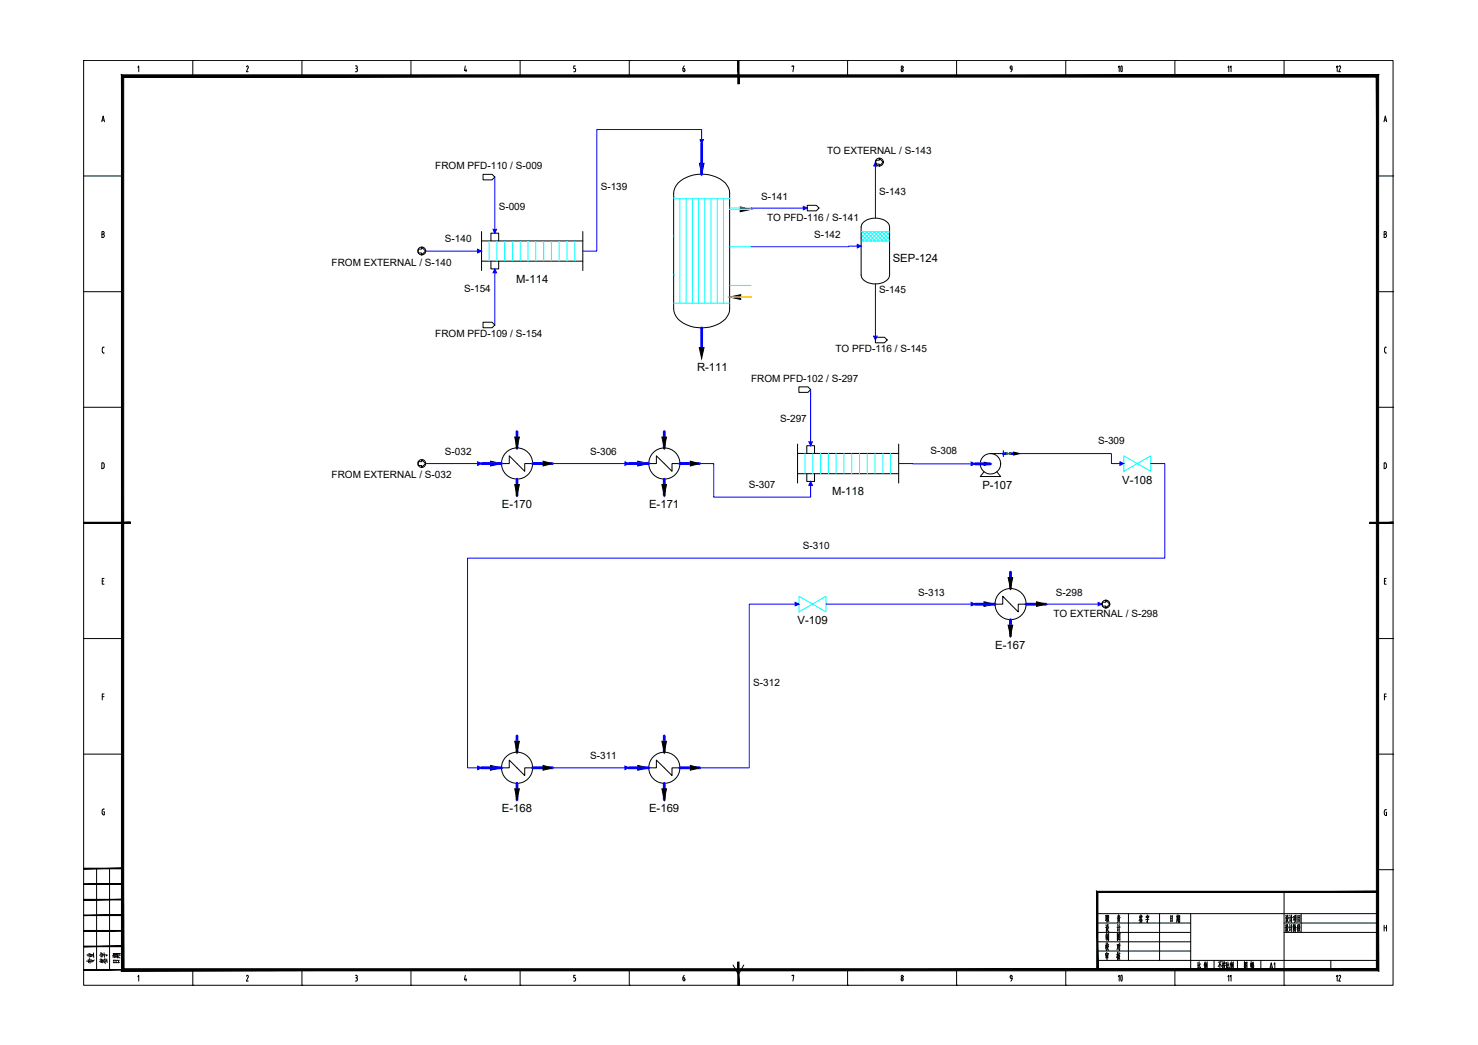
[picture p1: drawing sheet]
<svg xmlns="http://www.w3.org/2000/svg" width="420mm" height="297mm" viewBox="0 0 420 297" stroke-linecap="round" stroke-linejoin="round" font-family="sans-serif">
<g fill="none" stroke="#000" stroke-width=".28">
<path d="M23.8 17.2h372.2v262.9h-372.2zM39.2 19.1l.2-.4v1.7M54.8 17.2h.1M54.8 17.2v4.4M70.3 18.7l.3 .2v.4M70.3 18.7l-.2 .3M70.5 19.3l-.5 1.1h.6M85.8 17.2h.1M85.8 17.2v4.4M101 18.7h.3M101.2 19.5h.1M101.3 18.7l.3 .4-.3 .4 .3 .6-.3 .3"/>
<path d="M116.8 17.2h.1M116.8 17.2v4.4M132.3 18.7l-.3 1.4h.7M132.5 19.7v.7M147.9 17.2h.1M147.9 17.2v4.4M163.4 19.5l.2 .3M163.6 18.7h-.5v.8h.3M163.6 19.8v.3M178.9 17.2h.1M178.9 17.2v4.4M194.1 19.5l.2 .8h.3l.1-.3"/>
<path d="M194.1 19.5l.5 .1 .1 .5M194.5 18.7l-.3 .8M209.9 17.2h.1M225.2 19v-.3h.5l-.3 1.7M240.9 17.2h.1M240.9 17.2v4.4M256.7 19.8v.3M256.7 19.8l-.1-.3a.42 .42 0 0 0-.4 .4 .42 .42 0 0 0 .4 .4l.1-.3M271.9 17.2h.1M271.9 17.2v4.4M287.4 19.7h.3M287.7 19.1v.5"/>
<path d="M287.7 19.6l-.4 .8M287.7 19.1l-.1-.3a.43 .43 0 0 0-.4 .3 .43 .43 0 0 0 .3 .5M303 17.2h.1M303 17.2v4.4M334 17.2h.1M334 17.2v4.4M365 17.2h.1M365 17.2v4.4M28.9 34.6l.4-1.6 .4 1.6M29 34.1h.6M101 20.4h.3M163.1 20.4h.3"/>
<path d="M163.6 20l-.2 .4M393.4 34.6l.4-1.6 .4 1.6M393.6 34.1h.5M23.8 50h11.1M391.6 50h4.4M396 50h.1M29 66.6l.6 .2v.4l-.3 .3M29.3 66.5l.3-.1v-.4l-.6-.2v1.7h.3M393.5 66.6h.3M393.8 65.8h-.3v1.7h.3M393.8 66.6l.4 .4-.4 .5M393.8 65.8l.3 .4-.3 .3"/>
<path d="M23.8 82.9h11.1M29.1 99.1v.8M29.1 99.9l.1 .4 .4 .1M29.4 98.7h.2M29.4 98.7l-.3 .4M391.6 82.9h4.4M393.6 99.1v.8M393.6 99.9l.3 .4M393.9 98.7h.2M393.9 98.7l-.3 .4M396 82.9h.1M23.8 115.8h11.1"/>
<path d="M391.6 115.8h4.4M393.9 100.4h.2M396 115.8h.1M29.2 131.6h-.3v1.6h.3M29.3 131.6l.3 .5v.8l-.3 .3M393.5 131.6h.4l.2 .5v.8l-.6 .3zM396 148.6h.1M29.1 165.2h.3M29.6 164.4h-.5v1.7h.5M393.6 165.2h.3M394.1 164.4h-.5v1.7h.5M23.8 181.5h11.1"/>
<path d="M29.1 198h.5M29.6 197.3h-.5v1.7M391.6 181.5h4.4M393.6 198h.5M394.1 197.3h-.5v1.7M396 181.5h.1M23.8 214.4h11.1M391.6 214.4h4.4M396 214.4h.1M29 230.4v.8M29.5 230.7h.2v.9l-.5-.1-.1-.4M29.7 230h-.5l-.1 .4"/>
<path d="M393.5 230.6v.7M393.6 231.3l.3 .5M394 230.9h.2v.9h-.3M394.2 230.2h-.5l-.1 .4M27.5 246.9v28.8M31.1 246.9v28.8M311.9 259.7h79.7M320.8 259.7v13.3M329.6 259.7v13.3M338.5 259.7v16M365 253.5v26.6M369.9 259.7v5.3"/>
<path d="M391.6 247.2h4.4M396 247.2h.1M39.2 277.6l.2-.4v1.7M54.8 275.7v4.4M70.3 277.2l.3 .2v.4M70.3 277.2l-.2 .3M70.5 277.8l-.5 1.1h.6M85.8 275.7v4.4M101 277.2h.3M101 278.9h.3M101.2 277.9h.1M101.3 277.2l.2 .2v.4l-.2 .1 .3 .6"/>
<path d="M101.6 278.5l-.3 .3M116.8 275.7v4.4M132.3 277.2l-.3 1.3h.7M132.5 278.2v.7M147.9 275.7v4.4M163.1 278.9h.3M163.4 277.9l.2 .4M163.6 277.2h-.5v.7h.3M163.6 278.3v.2M163.6 278.5l-.2 .3M178.9 275.7v4.4M194.1 277.9l.5 .1 .1 .5"/>
<path d="M194.1 277.9v.6M194.2 278.5l.2 .3 .3-.3M194.5 277.2l-.3 .8M208.4 274.3l1.5 2.7 1.5-2.7M225.2 277.4v-.2h.5l-.3 1.7M240.9 275.7v4.4M256.2 278.5l.3 .3 .2-.3M256.7 278.3v.2M256.7 278.3l-.2-.4-.3 .6M271.9 275.7v4.4M287.2 277.8l.3 .3M287.4 278.2h.3"/>
<path d="M287.7 277.6v.5M287.7 278.1l-.4 .8M287.7 277.6l-.2-.4-.3 .6M303 275.7v4.4M311.9 273h79.7M311.9 262.4h26.6M311.9 265h26.6M311.9 267.7h26.6M311.9 270.3h26.6M324.1 261.6v.3M324.2 260l-.3 .9M324.2 260.5v.3"/>
<path d="M324.3 261.6v.3M324.3 260.8l.5 .8M324.3 260.7l-.5 1M324.3 260.4l-.3 .1M324.4 261.3l-.3 .1M324.5 260.1l-.1 .6M324.5 260.5l.1 .3M324.5 261.5l-.1 .6M324.7 262.1l-.7 .1M324.8 260.4l-.4 .1M325.9 260.5l.7-.1-.1 .4M325.9 260.4l-.1 .4"/>
<path d="M326.1 260l.1 .4M326.2 261v1.2l-.2-.3M326.4 260.8h-.5M326.4 260.7l-.2 .4M326.6 261.3l-.9 .1M332.8 260.3v1.7M333.1 261l-.3 .1M333.2 261.7l-.4 .1M333.3 260.4l-.5 .1M333.3 260.3l-.1 1.6M334 275.7v4.4M334.6 260.1v1.3"/>
<path d="M334.6 261.6l-.2 .6M334.8 261.6l.1 .3M334.8 260.8h-.2M334.8 261.1h-.2M334.9 260l-.1 1.4M335 260.4l-.5 .1M335 261.4l-.5 .1M335.1 261.3l-.1 .9M335.1 260.3v1.1M335.3 260.8h-.2M335.3 261.2l-.2 .1M335.4 260.2v2l-.2-.2"/>
<path d="M335.4 260.3h-.3M340.6 273.5v1.7M340.8 274.9l-.3 .5M340.8 274.3l-.2 .1M340.9 273.4v1.8l.2 .2h.2v-.5M341.2 274l-.3 .6M342.5 273.8v1.7M342.6 273.4l-.3 1M342.6 274.4l.1 .3M342.7 273.8l-.2 .8M342.8 274.1l-.1 .1M342.9 274.1l-.3 1.2"/>
<path d="M342.9 273.7l-.3 .1M343 273.9v1M343.2 273.4v2l-.2-.2M345.1 273v2.7M346.8 273.9v1.5M346.9 273.4l-.6 1.4M346.9 274.1l.3 .6M347.2 273.4l-.8 .1M347.6 273.3v2.1l-.1-.2M347.7 274.3l-.3 .3M347.8 273.9l-.4 .1M347.8 273.7v.4"/>
<path d="M348 273.9l-.1 .9 .4 .6M348 273.3l.1 .4M348.2 274.5l-.4 1M348.3 273.8h-.5M348.3 273.7l-.1 .3M348.4 274.4l-.6 .1M348.7 273.5v1.7M349 274.2l-.3 .2M349.1 273.4v1.8l.1 .2h.2v-.5M349.4 274l-.3 .6M349.9 273.8v1.7M350 273.4l-.3 1"/>
<path d="M350.1 274.4l.1 .3M350.2 273.7l-.2 .9M350.3 274.1l-.2 .1M350.3 274.1l-.3 1.2M350.4 273.7l-.4 .1M350.4 273.9v1M350.6 273.4v2l-.2-.2M351.8 273v2.7M353.8 275.4v-2v2M353.8 275.3h.7M354 274.1l.4 .5M354 274.9l.2 .3"/>
<path d="M354.1 274.6l.1 .2M354.1 273.7l-.2 .6M354.3 273.9l-.2 .1M354.3 273.8l-.5 .9M354.5 273.4v2M354.5 273.5l-.7 .1M355.5 273.8v.9M355.7 273.3v2.2M355.8 273.9l-.3 .1M355.8 273.9v.8l-.1-.1M355.9 274.4v1.1M356 273.8v.6"/>
<path d="M356.1 274.5v.9M356.3 273.8l-.3 .1M356.3 273.8v.4M356.3 274.2l-.3 .1M356.3 273.5l-.4 .1M356.3 274.9l-.3 .1M356.3 275.3l-.4 .1M356.4 274.5l-.5 .1M356.4 274.4l-.1 1M365 262.4h26.6M365 265h26.6M365.4 262.9l.2 .3"/>
<path d="M365.5 260.2l.2 .3M365.5 263.6h-.2M365.5 263.5v1M365.6 260.9h-.2M365.6 260.8v1M365.7 264.2l-.3 .5M365.7 261.5l-.2 .5M365.8 262.8l-.1 1M365.8 264l.5 .8M365.8 261.3l.5 .9M365.9 260.5l-.2 .6M365.9 260.1v.5"/>
<path d="M366 262.8l.1 .8h.2M366 262.9h-.2M366.1 260.1v.7l.2 .1M366.1 260.2l-.2 .1M366.1 263.8h-.4M366.1 263.7l-.5 1.2M366.1 261.1h-.3M366.2 261l-.5 1.2M366.5 263.6l.2-.1-.1 1.1M366.6 262.8l.1 .4M366.6 260.1l.2 .4M366.7 260.8l-.2 .1"/>
<path d="M366.7 260.8v1.1M366.8 264.1l-.2 .5M366.8 261.5l-.1 .4M367.1 262.7v2.2M367.1 260.1v2.1M367.4 263.5l-.6 .1M367.4 260.8l-.5 .1M367.7 262.8v2M367.8 262.8v1.4l-.1-.2M367.8 260.5v.9M367.8 262.9l-.1 .1M367.9 260.5l-.2 .1"/>
<path d="M368 263.6l-.2 1.3M368 261.3l-.4 .3M368.1 260.6v1M368.1 262.9l.3 .8h.1M368.2 262.7l-.3 1M368.2 260.8l-.3 1.4M368.2 260.2v.5M368.2 261.6l.3 .5M368.2 263.5v1.4M368.5 260.6l-.4 .1M368.5 260.5v1.1M368.5 260.1l-.5 .2"/>
<path d="M368.9 262.9v1.8M369 260.2v1.9M369 263.6l-.1 .1M369 263.3l-.1 .1M369.1 264l-.4 .2M369.1 262.8l-.2 .3M369.2 264l.4 .7M369.2 263.8l.3-.1-.5 1.1M369.3 262.8l-.1 .9M369.4 262.8v.7h.2M369.4 261.2l-.4 .1M369.4 260.8h-.4"/>
<path d="M369.4 262.9l-.1 .1M369.5 261.7l-.5 .1M369.6 260.3l-.6 .1M369.6 260.2l-.1 1.9M378.3 273v2.7M393.5 263v1.7M393.5 263.7h.7M394.2 263v1.7M54.8 280.1h.1M85.8 280.1h.1M116.8 280.1h.1M147.9 280.1h.1"/>
<path d="M178.9 280.1h.1M209.9 280.1h.1M240.9 280.1h.1M271.9 280.1h.1M303 280.1h.1M334 280.1h.1M365 280.1h.1"/>
<circle cx="256.4" cy="19.1" r=".32"/>
<circle cx="256.4" cy="277.6" r=".32"/>
</g>
<g fill="#000" stroke="#000" stroke-width=".28">
<path d="M209.7 17.2l.4 6.6v-6.6zM209.7 17.2l.4 6.6h-.4z"/>
<path d="M34.5 21.3l.7 254.1v-253.5zM34.5 21.3l.7 254.1-.7 .6zM34.5 276l356.8-.6h-356.1zM34.5 276l356.8-.6 .6 .6zM391.3 21.9v253.5l.6 .6zM391.3 21.9l.6-.6v254.7zM35.2 21.9h356.1l.6-.6zM34.5 21.3h357.4l-356.7 .6z"/>
<path d="M23.8 148.4v.4l13.3-.4zM23.8 148.8l13.3-.4v.4z"/>
<path d="M389.4 148.8h6.6v-.4zM389.4 148.4h6.6l-6.6 .4z"/>
<path d="M23.8 255.8h11.1v-.2zM23.8 255.6h11.1l-11.1 .2z"/>
<path d="M23.8 251.4h11.1v-.2zM23.8 251.2h11.1l-11.1 .2z"/>
<path d="M23.8 247h11.1v-.2zM23.8 246.8h11.1l-11.1 .2z"/>
<path d="M312.1 253.7h79.5v-.3zM311.8 253.4h79.8l-79.5 .3zM311.8 253.4l.3 22.3v-22zM311.8 253.4l.3 22.3h-.3z"/>
<path d="M23.8 275.7h11.1v-.1zM23.8 275.6h11.1l-11.1 .1z"/>
<path d="M23.8 269.1h11.1v-.2zM23.8 268.9h11.1l-11.1 .2z"/>
<path d="M23.8 264.7h11.1v-.2zM23.8 264.5h11.1l-11.1 .2z"/>
<path d="M23.8 260.3h11.1v-.2zM23.8 260.1h11.1l-11.1 .2z"/>
<path d="M209.7 273.5v6.6h.4zM209.7 273.5h.4v6.6z"/>
</g>
<g fill="none" stroke="#00f" stroke-width=".8">
<path d="M199.5 40.8v8.7M199.5 93.2v5.6M136.9 131.8h5.7M147 122.7v4.7M147 136.2v4.6M151.4 131.8h5.6M178.8 131.8h5.6M188.8 122.7v4.7M188.8 136.2v4.6M193.2 131.8h5.7M277.2 131.9h4.3M285.2 128.9h.9"/>
<path d="M287.1 128.9h1M277.2 171.7h5.6M287.3 162.6v4.7M287.3 176.1v4.7M291.7 171.7h5.6M136.9 218.3h5.7M147 209.2v4.6M151.4 218.3h5.6M178.8 218.3h5.6M188.8 209.2v4.6M193.2 218.3h5.7M147 222.7v4.6"/>
<path d="M188.8 222.7v4.6"/>
</g>
<g fill="#000" stroke="#000" stroke-width=".28">
<path d="M198.8 46.4h1.3l-.6 3.1zM210.4 58.8l3.1 .7-3.1 .7zM207.4 84.4l3.2-.6v1.3zM198.8 98.8h1.3l-.6 3.1zM139.4 131.1l3.2 .7-3.2 .6zM146.3 124.2h1.3l-.6 3.2zM154.4 131.1l2.6 .7-2.6 .6zM181.3 131.1l3.1 .7-3.1 .6zM188.2 124.2h1.3l-.7 3.2zM196.2 131.1l2.7 .7-2.7 .6zM279.8 131.4l1.7 .5-1.7 .4zM288.1 128.5l1.8 .4-1.8 .5z"/>
<path d="M146.3 137.7h1.3l-.6 3.1zM188.2 137.7h1.3l-.7 3.1zM279.7 171.1l3.1 .6-3.1 .7zM286.6 164.2h1.3l-.6 3.1zM294.7 171.1l2.6 .6-2.6 .7zM286.6 177.7h1.3l-.6 3.1zM139.4 217.6l3.2 .7-3.2 .6zM146.3 210.7h1.3l-.6 3.1zM154.4 217.6l2.6 .7-2.6 .6zM181.3 217.6l3.1 .7-3.1 .6zM188.2 210.7h1.3l-.7 3.1zM196.2 217.6l2.7 .7-2.7 .6z"/>
<path d="M146.3 224.2h1.3l-.6 3.1zM188.2 224.2h1.3l-.7 3.1z"/>
</g>
<g fill="none" stroke="#000" stroke-width=".28">
<path d="M192.8 52a10.3 10.3 0 0 1 13.4 0 4.3 4.3 0 0 1 1.2 3v32.7a5.6 5.6 0 0 1-4.6 5 9.7 9.7 0 0 1-10.6-2.7l-.6-1.5-.1-.8v-32.7a4.6 4.6 0 0 1 1.3-3zM136.9 74.2h28.8M136.9 65.8v11.1M136.9 68.5h28.8M139.6 68.5v-2.2h2.2v2.2M139.6 74.2v2.2h2.2v-2.2M165.7 65.8v11.1M245.5 63.1a5.4 5.4 0 0 1 7.1 .5l.3 .9v13.7a3.6 3.6 0 0 1-4 2.5 3.6 3.6 0 0 1-4.1-2.5v-13.7l.3-.9zM142.6 131.8h2.2v-2.2l4.4 4.4v-2.2h2.2M184.4 131.8h2.2v-2.2l4.4 4.4v-2.2h2.2M226.7 134.6h28.8M226.7 126.2v11.1"/>
<path d="M226.7 128.9h28.8M229.3 128.9v-2.2h2.2v2.2M229.3 134.6v2.2h2.2v-2.2M255.5 126.2v11.1M279.7 134.1l-1 1.4h5.8l-1.1-1.4M281.5 128.9h3.7M285.2 128.1v1.7M282.8 171.7h2.3v-2.2l4.4 4.4v-2.2h2.2M142.6 218.3h2.2v-2.2l4.4 4.4v-2.2h2.2M184.4 218.3h2.2v-2.2l4.4 4.4v-2.2h2.2"/>
<circle cx="147" cy="131.7" r="4.4"/>
<circle cx="188.9" cy="131.7" r="4.4"/>
<circle cx="281.6" cy="131.8" r="2.9"/>
<circle cx="287.3" cy="171.7" r="4.4"/>
<circle cx="147" cy="218.2" r="4.4"/>
<circle cx="188.9" cy="218.2" r="4.4"/>
</g>
<g fill="none" stroke="#0ff" stroke-width=".28">
<path d="M191.5 56.5h15.9M193.3 56.5v29.7M195.1 56.5v29.7M196.8 56.5v29.7M198.6 56.5v29.7M200.3 56.5v29.7M202.1 56.5v29.7M203.9 56.5v29.7M205.7 56.5v29.7M139.1 68.5v5.7M141.3 68.5v5.7M143.5 68.5v5.7"/>
<path d="M145.7 68.5v5.7M147.9 68.5v5.7M150.1 68.5v5.7M152.3 68.5v5.7M154.5 68.5v5.7M156.7 68.5v5.7M158.9 68.5v5.7M161.2 68.5v5.7M163.4 68.5v5.7M244.8 67.7l.8 .8M244.8 66.6l1.9 1.9M244.8 65.9h8.1"/>
<path d="M244.8 68.5h8.1M245.2 65.9l2.6 2.6M245.4 65.9l-.6 .6M246.3 65.9l2.6 2.6M246.5 65.9l-1.7 1.7M247.4 65.9l2.6 2.6M247.6 65.9l-2.6 2.6M248.5 65.9l2.6 2.6M248.7 65.9l-2.6 2.6M249.6 65.9l2.6 2.6M249.8 65.9l-2.6 2.6M250.7 65.9l2.2 2.2"/>
<path d="M250.9 65.9l-2.6 2.6M251.8 65.9l1.1 1.1M252 65.9l-2.6 2.6M252.9 66.1l-2.4 2.4M252.9 67.2l-1.3 1.3M252.9 68.3l-.2 .2M191.5 86.2h15.9M228.8 128.9v5.7M231 128.9v5.7M233.3 128.9v5.7M235.5 128.9v5.7M237.7 128.9v5.7"/>
<path d="M239.9 128.9v5.7M242.1 128.9v5.7M244.3 128.9v5.7M246.5 128.9v5.7M248.7 128.9v5.7M251 128.9v5.7M253.2 128.9v5.7"/>
</g>
<path d="M286.1 128.6v.6l1-.6v.6zM286.6 128.9h.1" fill="none" stroke="#0f0" stroke-width=".28"/>
<!-- layer: EQUIPMENT -->
<path d="M191.5 56.1h.1M207.4 59.1h6.1M191.5 67.1h.1M191.5 78.1h.1M207.4 70.1h6.1M207.4 81.1h6.1M319.5 129.6l7.6 4.4v-4.4l-7.6 4.4zM227.1 169.5l7.7 4.4v-4.4l-7.7 4.4z" fill="none" stroke="#0ff" stroke-width=".28"/>
<path d="M207.4 59.5h6.1M207.4 84.4h6.1h-2.9" fill="none" stroke="#ffbf00" stroke-width=".38"/>
<!-- layer: STREAM -->
<g fill="none" stroke="#00f" stroke-width=".28">
<path d="M140.7 50.3v16M199.5 40.8v-4h-29.8v34.6h-4M213.5 59.1h16M248.9 46.1v15.9M121 71.4h15.9M140.7 76.4v16M244.8 70h-3.6v.1h-27.7M248.9 80.7v15.9M230.4 110.7v16M121 131.8h15.9M157 131.8h21.8M198.9 131.8h4v9.5h27.5v-4.5"/>
<path d="M255.5 131.8l21.7 .1M289.9 128.9h26.1v2.9h3.5M327.1 131.8h4v26.9h-198.2v59.6h4M227.1 171.7h-14.1v46.6h-14.1M234.8 171.7h42.4M297.3 171.7h16M157 218.3h21.8"/>
</g>
<!-- layer: STREAM_ARROW -->
<g fill="#00f" stroke="#00f" stroke-width=".28">
<path d="M140.2 65.2h1l-.5 1.1z"/>
<path d="M135.8 131.3l1.1 .5-1.1 .5z"/>
<path d="M199 39.7h1l-.5 1.1z"/>
<path d="M135.8 70.9l1.1 .5-1.1 .5z"/>
<path d="M228.4 58.7l1.1 .4-1.1 .5z"/>
<path d="M243.7 69.5l1.1 .5-1.1 .5z"/>
<path d="M248.9 46.1l.4 1.1h-.9z"/>
<path d="M248.4 95.5h.9l-.4 1.1z"/>
<path d="M140.7 76.4l.5 1.1h-1z"/>
<path d="M229.9 125.6h1.1l-.6 1.1z"/>
<path d="M312.2 171.2l1.1 .5-1.1 .5z"/>
<path d="M177.7 131.3l1.1 .5-1.1 .5z"/>
<path d="M230.4 136.8l.6 1.2h-1.1z"/>
<path d="M276.1 131.3l1.1 .6-1.1 .4z"/>
<path d="M318.4 131.3l1.1 .5-1.1 .5z"/>
<path d="M135.8 217.7l1.1 .6-1.1 .5z"/>
<path d="M177.7 217.7l1.1 .6-1.1 .5z"/>
<path d="M226 171.2l1.1 .5-1.1 .5z"/>
<path d="M276.1 171.2l1.1 .5-1.1 .5z"/>
</g>
<!-- layer: CONNECTOR -->
<g fill="none" stroke="#000" stroke-width=".28">
<path d="M137.3 49.6h2.6l.8 .7-.8 .8h-2.6zM229.5 58.4h2.6l.7 .7-.7 .8h-2.6zM249 45.5h1v-.5l1.1 1.1-1.1 1.1v-.6h-1zM118.9 70.8h1v-.5l1.1 1.1-1.1 1.1v-.6h-1zM137.3 91.6h2.6l.8 .8-.8 .8h-2.6zM248.9 95.9h2.5l.8 .7-.8 .8h-2.5zM227.1 110h2.6l.7 .7-.7 .8h-2.6zM118.9 131.2h1v-.5l1.1 1.1-1.1 1.1v-.6h-1zM313.4 171.2h1v-.6l1.1 1.1-1.1 1.1v-.5h-1z"/>
<circle cx="250" cy="46.1" r="1.12"/>
<circle cx="119.9" cy="71.3" r="1.12"/>
<circle cx="119.9" cy="131.7" r="1.12"/>
<circle cx="314.4" cy="171.7" r="1.12"/>
</g>
<text font-size="6.6" x="315.7" y="280.8">10</text>
<text font-size="6.2" x="315.7" y="22.2">10</text>
<g font-size="5.3">
<text x="312.9" y="266">设 计</text>
<text x="313.3" y="268.5">制 图</text>
<text x="27.5" y="275.2" transform="rotate(-90 27.5 275.2)">专业</text>
<text x="31.4" y="275.2" transform="rotate(-90 31.4 275.2)">签字</text>
<text x="34.9" y="274.8" transform="rotate(-90 34.9 274.8)">日期</text>
<text x="312.9" y="271.3">校 对</text>
</g>
<g font-size="4.4">
<text x="378.5" y="21.5">12</text>
<text x="363.4" y="276.6" transform="rotate(-90 363.4 276.6)">A1</text>
<text x="382.1" y="280.1" transform="rotate(-90 382.1 280.1)">12</text>
</g>
<g font-size="4">
<text x="351" y="21.5" transform="rotate(-90 351 21.5)">11</text>
<text x="351" y="280.1" transform="rotate(-90 351 280.1)">11</text>
</g>
<g font-size="3.2">
<text x="253.8" y="74.5">SEP-124</text>
<text x="146.8" y="80.4">M-114</text>
<text x="198.1" y="105.4">R-111</text>
<text x="319" y="137.5">V-108</text>
<text x="236.5" y="140.8">M-118</text>
<text x="279.3" y="139">P-107</text>
<text x="142.7" y="144.4">E-170</text>
<text x="184.5" y="144.4">E-171</text>
<text x="226.7" y="177.5">V-109</text>
<text x="282.9" y="184.3">E-167</text>
<text x="142.7" y="230.9">E-168</text>
<text x="184.5" y="230.9">E-169</text>
</g>
<g font-size="2.8">
<text x="235.1" y="43.8">TO EXTERNAL / S-143</text>
<text x="123.7" y="48.1">FROM PFD-110 / S-009</text>
<text x="141.8" y="59.6">S-009</text>
<text x="170.8" y="54.1">S-139</text>
<text x="216.4" y="56.7">S-141</text>
<text x="250" y="55.4">S-143</text>
<text x="218.1" y="62.7">TO PFD-116 / S-141</text>
<text x="126.5" y="68.9">S-140</text>
<text x="231.4" y="67.7">S-142</text>
<text x="94.3" y="75.6">FROM EXTERNAL / S-140</text>
<text x="131.9" y="83.1">S-154</text>
<text x="250" y="83.4">S-145</text>
<text x="123.7" y="95.9">FROM PFD-109 / S-154</text>
<text x="237.5" y="100.2">TO PFD-116 / S-145</text>
<text x="213.5" y="108.5">FROM PFD-102 / S-297</text>
<text x="221.8" y="120">S-297</text>
<text x="126.5" y="129.4">S-032</text>
<text x="167.8" y="129.4">S-306</text>
<text x="264.5" y="129.2">S-308</text>
<text x="312.2" y="126.3">S-309</text>
<text x="94.3" y="136">FROM EXTERNAL / S-032</text>
<text x="212.9" y="138.6">S-307</text>
<text x="228.2" y="156">S-310</text>
<text x="261" y="169.3">S-313</text>
<text x="300.2" y="169.3">S-298</text>
<text x="299.5" y="175.2">TO EXTERNAL / S-298</text>
<text x="214.2" y="195">S-312</text>
<text x="167.8" y="215.8">S-311</text>
</g>
</svg>
